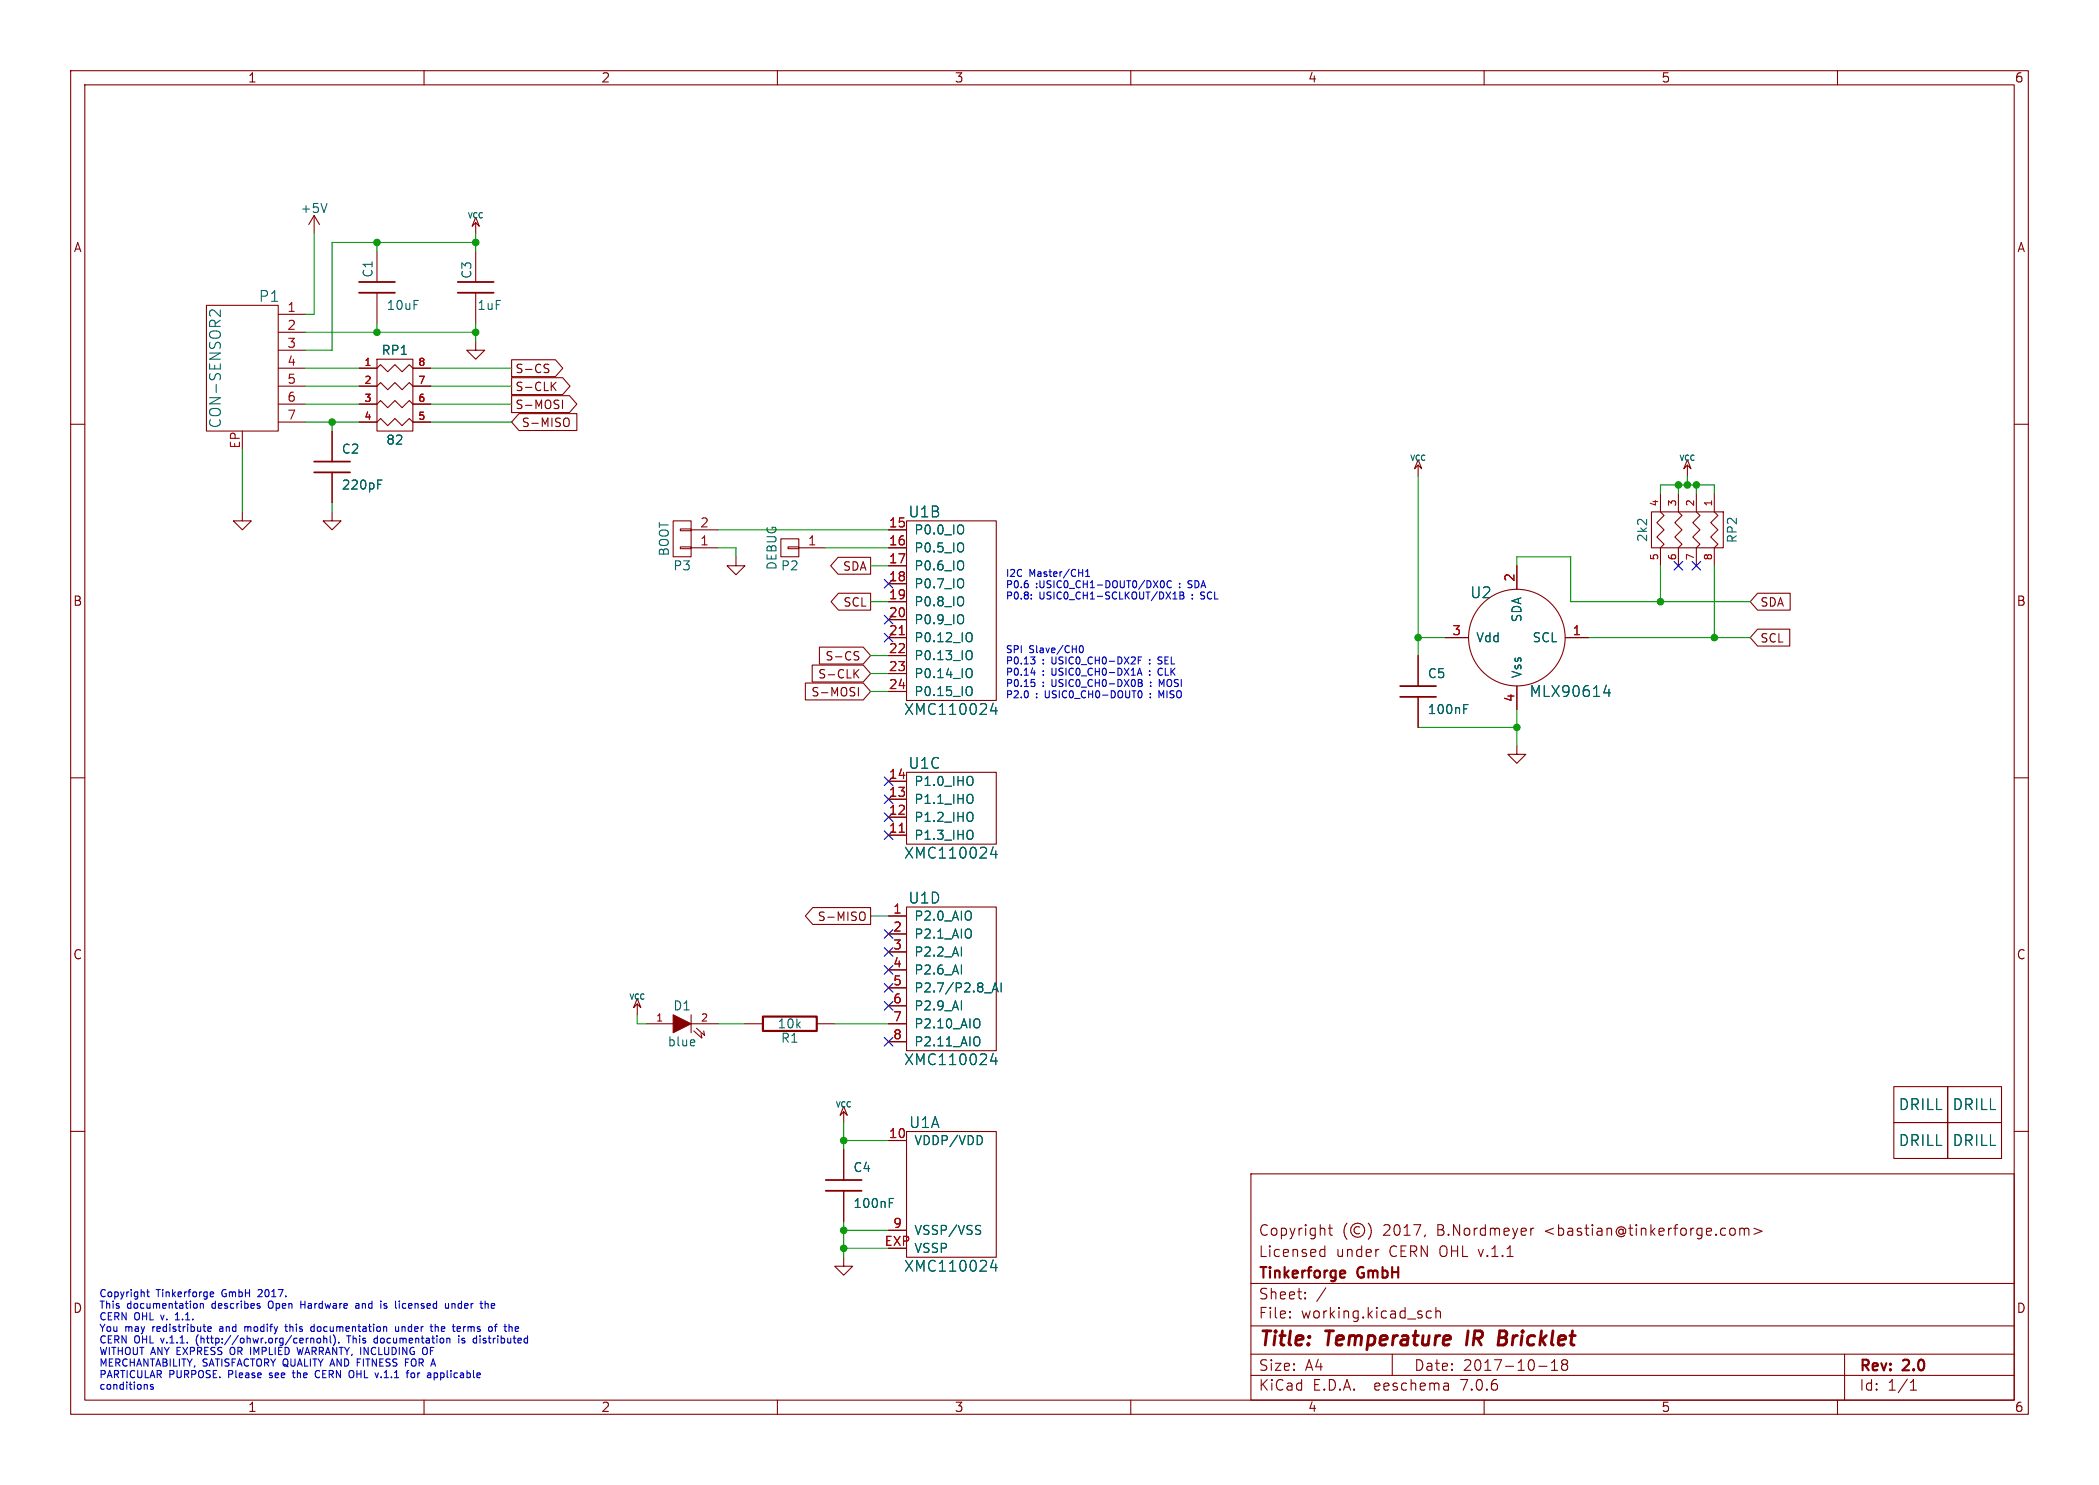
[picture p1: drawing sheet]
<svg xmlns="http://www.w3.org/2000/svg" width="297mm" height="210mm" viewBox="0 0 297 210" stroke-linecap="round" stroke-linejoin="round" font-family="sans-serif">
<g fill="none" stroke="#840000" stroke-width=".15">
<path d="M10 10h277v190h-277zM12 12h273v186h-273zM60 10v2M110 10v2M160 10v2M210 10v2M260 10v2M44.4 30.5l-.7 1.3M44.4 30.5v2.5M44.4 30.5l.8 1.3M53.3 35.6v4.3M67.3 30.7l.5 1.3-.5-.5-.5 .5z"/>
<path d="M67.3 31.5v1.5M67.3 35.6v4.3M10 60h2M29.2 43.2h10.2v17.8h-10.2zM39.4 52.1h3.8M39.4 54.6h3.8M39.4 57.2h3.8M39.4 59.7h3.8M39.4 44.5h3.8M39.4 47h3.8M39.4 49.5h3.8M50.8 59.7h2.5l.5-.5 1.1 1 1-1 1 1 1-1 .5 .5h2.6"/>
<path d="M50.8 57.2h2.5l.5-.6 1.1 1.1 1-1.1 1 1.1 1-1.1 .5 .6h2.6M50.8 54.6h2.5l.5-.5 1.1 1 1-1 1 1 1-1 .5 .5h2.6M50.8 52.1h2.5l.5-.5 1.1 1 1-1 1 1 1-1 .5 .5h2.6M53.3 50.8h5.1v10.2h-5.1zM53.3 41.4v4.3M67.3 48.3v1.2h1.3l-1.3 1.3-1.3-1.3h1.3M67.3 41.4v4.3M72.4 56h8.2l1 1.2-1 1.1h-8.2zM72.4 53.4h7.2l1.1 1.2-1.1 1.2h-7.2zM72.4 50.9h6.2l1 1.2-1 1.2h-6.2zM73.4 58.5h8.2v2.4h-8.2l-1-1.2zM77.2 52.1l.3 .1 .2 .3-.3 .2h-.3"/>
<path d="M77.2 51.5l.5 .1M78.2 54.6l.5 .6M78.7 54l-.7 .7M79.6 56.6v1.2M80 59.1a.4 .4 0 0 1 .5 .4v.4a.4 .4 0 0 1-.5 .4M285 60h2M34.3 72.4v1.3h1.3l-1.3 1.2-1.3-1.2h1.3M47 72.4v1.3h1.3l-1.3 1.2-1.3-1.2h1.3M47 61v4.3M47 66.8v4.3M95.2 73.7h2.6v5h-2.6zM96.3 74.8h1.5v.3h-1.5z"/>
<path d="M96.3 77.3h1.5v.3h-1.5zM97.8 74.9h3.8M97.8 77.5h3.8M104.1 78.7v1.3h1.3l-1.3 1.3-1.2-1.3h1.2M110.5 76.2h2.5v2.5h-2.5zM111.5 77.3h1.5v.3h-1.5zM113 77.5h3.8M118.6 78.8h4.6v2.4h-4.6l-1.1-1.2zM125.7 74.9h2.6M125.7 77.5h2.6M128.3 73.7h12.7v25.4h-12.7zM200.7 65l.5 1.3-.5-.5-.5 .5z"/>
<path d="M200.7 65.8v1.5M233.7 72.4h10.1v5.1h-10.1zM234.9 69.9v2.5l.6 .5-1.1 1 1.1 1-1.1 1 1.1 1.1-.6 .5v2.5M237.5 69.9v2.5l.5 .5-1 1 1 1-1 1 1 1.1-.5 .5v2.5M238.8 65l.5 1.3-.5-.5-.5 .5zM238.8 65.8v1.5M240 69.9v2.5l.5 .5-1 1 1 1-1 1 1 1.1-.5 .5v2.5M242.6 69.9v2.5l.5 .5-1 1 1 1-1 1 1 1.1-.5 .5v2.5M114 96.6h8.1l1.1 1.2-1.1 1.2h-8.1zM114.9 94.1h7.2l1.1 1.2-1.1 1.1h-7.2zM115.9 91.5h6.2l1.1 1.2-1.1 1.2h-6.2zM118.6 83.9h4.6v2.4h-4.6l-1-1.2z"/>
<path d="M121 95.2l.5 .7M121.1 92.7l.3 .1 .1 .3-.2 .2h-.3M121.1 92.1l.4 .1M121.5 97.2v1.2M121.5 94.7l-.7 .7M125.7 80h2.6M125.7 82.6h2.6M125.7 85.1h2.6M125.7 87.6h2.6M125.7 90.2h2.6M125.7 92.7h2.6M125.7 95.3h2.6"/>
<path d="M125.7 97.8h2.6M200.7 92.7v4.3M200.7 98.6v4.3M204.5 90.2h3.3M214.6 80v3.3M214.6 97v3.3M221.5 90.2h3.3M248.7 89h4.5v2.4h-4.5l-1.1-1.2zM248.7 83.9h4.6v2.4h-4.6l-1.1-1.2zM10 110h2M125.7 118.1h2.6M125.7 115.6h2.6"/>
<path d="M125.7 113h2.6M125.7 110.5h2.6M128.3 109.2h12.7v10.2h-12.7zM214.6 105.4v1.3h1.3l-1.3 1.3-1.2-1.3h1.2M285 110h2M115 128.3h8.2v2.4h-8.2l-1-1.2zM121.9 129a.4 .4 0 0 1 .5 .4v.4a.4 .4 0 0 1-.5 .4M125.7 129.5h2.6M125.7 132.1h2.6M125.7 134.6h2.6M125.7 137.2h2.6M125.7 139.7h2.6"/>
<path d="M128.3 128.3h12.7v20.3h-12.7zM10 160h2M90.2 141.2l.5 1.3-.5-.5-.5 .5zM90.2 142v1.5M91.4 144.8h3.8M97.8 143.5v2.6M97.8 144.8h3.8M98.2 145.8l1.1 1-.1-.6M98.6 145.4l1.1 1-.1-.6M105.4 144.8h2.5M115.6 144.8h2.5M119.4 156.5l.5 1.2-.5-.5-.5 .5z"/>
<path d="M119.4 157.2v1.6M125.7 144.8h2.6M125.7 142.2h2.6M125.7 147.3h2.6M268 153.7h7.6v5.1h-7.6zM268 158.8h7.6v5h-7.6zM275.6 153.7h7.6v5.1h-7.6zM275.6 158.8h7.6v5h-7.6zM285 160h2M119.4 177.8v1.3h1.2l-1.2 1.2-1.3-1.2h1.3M119.4 162.6v4.3M119.4 168.4v4.3"/>
<path d="M125.7 161.3h2.6M125.7 174h2.6M128.3 160h12.7v17.8h-12.7zM177 166h108v32h-108zM186.9 177.6l.1 .1 .5-.1M186.9 176.8l.1-.1 .5 .1M187.5 176.2v1.5M188 173.7h.5M188.2 173.2v1.3v.1l.3 .1M190.6 173a1.72 1.72 0 0 0 0 2.3M192.4 173.6a.52 .52 0 0 0-.8 .4 .52 .52 0 0 0 .8 .4M193.6 173a1.72 1.72 0 0 1 0 2.3"/>
<path d="M195 176.7h.1M201.7 174.6l-.2 .3M216.6 173.7v1M217 173.7l-.3 .1-.1 .2M245 173.7a.41 .41 0 0 1 .5 .3v.4a.41 .41 0 0 1-.5 .3M246.2 173.8a.37 .37 0 0 1 .6 .1M246.2 173.7v1M246.8 173.9l.2-.2 .4 .1 .1 .9M246.8 173.9v.8M248.2 173.7l1.1 .4-1.1 .5M60 198v2M110 198v2"/>
<path d="M160 198v2M177 194.5h108M177 191.5h108M177 187.5h108M177 181.5h108M182.5 186.3h.1l-.1 .1M182.5 186.3v.1M182.5 185.5v.1M182.5 185.5h.1l-.1 .1M184.7 183.6v.1M184.7 183.6h-.1l.1 .1M184.7 182.8v.1"/>
<path d="M184.7 182.8h-.1l.1 .1M187.6 182.1l-1.3 2M197 191.5v3M202.5 185.5l-.4-.1-.3 .3v.4l.2 .2 .1 .1 .4-.1M203.2 185.5a.37 .37 0 0 1 .6 .1v.8M203.2 184.9v1.5M204.9 195.7l.1 .9M205 196.5l-.2 .1M205 196h-.2M210 198v2M217.7 193.2h1.2M219.5 193.8h.9"/>
<path d="M219.5 192.7l.5-.4v1.5M221.2 192.9l-.2 .3v.3l.2 .3 .5-.1 .1-.2-.1-.4-.2-.2M221.2 192.9h-.1a.31 .31 0 0 1-.1-.4 .31 .31 0 0 1 .2-.2l.5 .1a.31 .31 0 0 1 .1 .3 .31 .31 0 0 1-.3 .2M221.2 192.9h.3M260 198v2M261 191.5v6.5M270.3 196.6h.9M270.3 195.5l.4-.4v1.5"/>
<circle cx="214.6" cy="90.2" r="6.8"/>
<circle cx="192.1" cy="174" r="1"/>
</g>
<path d="M207.7 188.2l-.2 2M212.1 189.2h.7M212.2 188.2h.7M212.8 189.2l.2 .1M212.9 190.1l-.2 .1h-.7M213 189.1l-.2 .1" fill="none" stroke="#840000" stroke-width=".4"/>
<path d="M107.9 143.8h7.7v2h-7.7zM190.1 179.7l.2 .1v.2l-.7 .2M190.3 180.6l-.2 .1" fill="none" stroke="#840000" stroke-width=".3"/>
<g fill="none" stroke="#006464" stroke-width=".15">
<path d="M46.3 28.8l-.5 1.2M31.2 43.8v1l-.9-.9a.41 .41 0 0 0-.6 .2v.4M53.5 68.5h.4M53.5 67.9h.6M136.3 74.4v.9M136.3 77v.9M136.3 79.5v.9M136.3 82v.9M136.3 84.6v.9M136.3 87.1v.9M137.2 89.5h.2a.81 .81 0 0 1-.2 1.2M137.2 92l.2 .1a.81 .81 0 0 1-.2 1.2"/>
<path d="M137.2 94.6h.2a.81 .81 0 0 1-.2 1.2M137.2 97.1l.2 .1a.81 .81 0 0 1-.2 1.2M140.5 99.4l-.3 1.1h.9M207.1 99.6h.6M227.3 96.9l-.4 1.1h1M227.7 97.5v1M137.5 117.5a.9 .9 0 0 1 0 1.1M137.5 109.9a.9 .9 0 0 1 0 1.1M137.5 112.4a.9 .9 0 0 1 0 1.1M137.5 114.9a.9 .9 0 0 1 0 1.2M140.5 119.8l-.3 1h.9M140.9 100v1"/>
<path d="M207.1 100.2h.4M140.5 139.9h.6M140.9 120.3v1M141.7 139v1.3M98.2 147.1l.1 .3-.6 .1M138.5 144.2a.9 .9 0 0 1 0 1.1M138.5 146.7a.9 .9 0 0 1 0 1.1M139.3 140.4h1M140.4 140.3l.4-1.3 .4 1.3M140.5 149l-.3 1h.9M140.9 149.5v1.1M125.8 170.1h.5"/>
<path d="M125.8 169.5h.6M138.3 173.3l.5 .1M138.5 174l.3 .2-.1 .2-.2 .2M138.9 160.9v.7M140.5 178.2l-.3 1.1h.9M140.9 178.8v1"/>
</g>
<path d="M127.2 89.8h.8M127.2 117.7h.8" fill="none" stroke="#a90000" stroke-width=".15"/>
<path d="M95.2 143.5l2.6 1.3-2.6 1.3z" fill="#840000" stroke="#840000" stroke-width=".15"/>
<path d="M50.8 39.9h5.1M64.8 39.9h5M50.8 41.4h5.1M64.8 41.4h5M44.4 66.8h5.1M44.4 65.3h5.1M198.1 98.6h5.1M198.1 97h5.1M116.8 168.4h5.1M116.8 166.9h5.1" fill="none" stroke="#840000" stroke-width=".25"/>
<g fill="none" stroke="#0000c2" stroke-width=".15">
<path d="M145.9 95.2h.6M145.9 84.1v.1M145.9 96.1h.5M145.9 84.6v.1M146.3 93.3l.1 .2v.2l-.1 .2M146.3 96.5l.1 .2v.2l-.1 .2M146.3 94.8v.7M146.4 92.9l-.3 .4M152.8 91.4l.2-.1a.53 .53 0 0 1 .3 .5 .53 .53 0 0 1-.3 .5l-.3-.4zM153.6 81.5h.6M153.6 80.8l.3-.3v1M160.9 95.5l.4-1 .3 1"/>
<path d="M161 95.2h.5M161.1 93.4h.3M161.1 96.1l.4 .1 .1 .2-.2 .2M161.1 96.6h.3M161.2 97.7h.1a.53 .53 0 0 1 .3 .5 .53 .53 0 0 1-.3 .5l-.1-.1M161.4 96.6l.2 .2v.2l-.5 .1M161.5 92.9h-.4v1M162.7 93.8v.1M162.7 93.3v.1M162.7 94.9v.1M162.7 95.4v.1M162.8 98.6v.1"/>
<path d="M162.8 98.1v.1M162.8 97v.1M162.8 96.5v.1M163.8 93.8l.4 .1M164.2 94.5a.53 .53 0 0 0-.4 .5 .53 .53 0 0 0 .4 .5M164.2 82.5l.2-.4a.53 .53 0 0 1 .4 .5 .53 .53 0 0 1-.4 .5l-.2-.4M164.3 92.9h-.3l-.2 .2 .1 .2 .3 .1M164.3 98.4l-.3-.7v1M164.4 96.8l-.4-.7v1M165.7 82.2a.47 .47 0 0 0-.6 .4 .47 .47 0 0 0 .4 .5l.2-.1M166 84.7h.5M166 84l.3-.3v1"/>
<path d="M167 83.7v1l.5-.1v-.2l-.2-.2M167 84.2h.3M167.3 83.7l.2 .2-.2 .3M168.1 83.1h.1M168.2 82.2l-.1 .1 .1 .2M168.7 84.6v.1M168.7 84.1v.1M169.9 84.7h.1M170 83.8l-.1 .1 .1 .2M20.7 195.8l.1 .1v.6M20.7 182.7h.4M20.9 182.4v.8l.2 .2"/>
<path d="M21.7 195.8h-.3l-.1 .1v.2l.4 .1v.2h-.4M24.8 186.7h.6M25 185.8l-.2 .1M27.6 184.3l.2 .1 .1 .1v.4l-.3 .1M27.8 189.2v.7M28.3 184.4l.2-.1 .2 .1 .1 .6M28.3 184.3v.7M29.4 187.9h.5l-.1-.2-.2-.1-.2 .2 .1 .4h.3M29.7 182.8l.2-.1h.2l.1 .1v.1l-.5 .1M29.7 183.2l.2 .2 .3-.1M31.1 187.9v.3M32.6 190.7v.7"/>
<path d="M34.6 187.6v.7M34.9 187.6l-.3 .1M36.6 182.4l-.1 .1M36.7 184.7l.1 .1-.1 .2M36.7 184.3l.1 .1M37.1 182.8l-.6 .6h.6M38 184.1v.8M38.1 194.8h.1M38.2 194.2v.2M40.3 187.6h.4M40.4 187.3v.8l.3 .2M41.4 194.2h.3"/>
<path d="M41.5 193.8v.9l.2 .1M42 190.5l.3 1.1 .2-.8 .2 .8M42.6 184v1M42.6 184.5h.5M44 188.1l.2 .2 .3-.1M44 189.2v.7M44 189.3l.1-.1 .3 .1v.6M44.5 187.7l-.3-.1-.2 .2M44.5 187.3v1M44.8 193.9a.5 .5 0 0 0-.2 .6 .5 .5 0 0 0 .6 .3M44.9 189.3l.3-.1 .2 .2v.3l-.2 .2h-.3l-.1-.2zM45.8 189.3l.2-.1 .2 .1v.6"/>
<path d="M45.8 188.9v1M46.7 188.9v.9l.2 .1M47.2 188.8a1.19 1.19 0 0 1 0 1.5M47.9 189.8v.1M49.3 188.9v1M49.9 193.9a.72 .72 0 0 1 0 .9M50.4 184.4h.3l.1 .6M50.5 192.7h.4M50.8 184.6h-.3l-.2 .2 .2 .2h.3M53 189.8l.1 .1h.3M53.4 189.3l-.3-.1-.1 .1M53.4 188.9v1"/>
<path d="M54.3 185h.4M54.7 184.4l-.2-.1-.2 .2 .1 .1 .3 .1M56 187.6v.6l.3 .1 .1-.1M56.4 187.6v.7M56.5 184v.1M56.9 187.6v.7M57 184.4l-.1 .1 .1 .5M57 187.6l-.1 .1M57.4 192.7h.3M58.2 194.2h.3l.2 .1v.3l-.2 .2h-.3l-.1-.2zM60.3 190.6a.72 .72 0 0 1 0 .9M61.4 194.2h.3l.2 .1-.1 .5h-.4"/>
<path d="M61.6 187.7l.1-.1 .3 .1v.6M61.6 187.3v1M63 184.3l.1 .7h.2l.2-.1M63.5 184.3v.7M63.5 189.2l.2 .2v.5M64 184.3v.7M64.3 184.4l-.2-.1-.1 .1M64.9 188.9v.1M64.9 189.2v.7M65 187.6l.2 .3h-.5M65.1 188.2l-.1 .1M65.4 189.9h.3"/>
<path d="M65.6 187.6v.7M65.6 187.7v.1M65.7 189.3l-.2-.1-.1 .2v.1l.3 .1M67.9 188.9v.1M67.9 189.2v.7M68.8 184.3l.3 .2v.5M69.6 184.4v.6M70 187.6h.3M70 184.6l-.5 .1M70.3 187.3l-.2 .1v.9M72.9 188.2h.4M72.9 187.7l.3-.1 .2 .3h-.5"/>
</g>
<g fill="none" stroke="#009600" stroke-width=".15">
<path d="M44.4 33v11.5h-1.2M53.3 34.3v1.3M67.3 33v2.6M67.3 34.3h-20.3v15.2h-3.8M43.2 54.6h7.6M43.2 47h24.1M43.2 57.2h7.6M43.2 59.7h7.6M43.2 52.1h7.6M47 59.7v1.3M53.3 45.7v1.3M61 54.6h11.4"/>
<path d="M61 57.2h11.4M61 59.7h11.4M61 52.1h11.4M67.3 45.7v2.6M34.3 63.5v8.9M47 71.1v1.3M101.6 77.5h2.5v1.2M101.6 74.9h24.1M116.8 77.5h8.9M200.7 67.3v25.4M234.9 69.9v-1.3h7.7v1.3M237.5 68.6v1.3"/>
<path d="M238.8 67.3v1.3M240 68.6v1.3M123.2 85.1h2.5M123.2 80h2.5M123.2 95.3h2.5M123.2 92.7h2.5M123.2 97.8h2.5M200.7 90.2h3.8M214.6 80v-1.3h7.6v6.4h25.4M224.8 90.2h22.8M234.9 80v5.1M242.6 80v10.2"/>
<path d="M200.7 102.9h13.9M214.6 100.3v5.1M123.2 129.5h2.5M90.2 143.5v1.3h1.2M101.6 144.8h3.8M118.1 144.8h7.6M119.4 158.8v3.8M119.4 172.7v5.1M119.4 174h6.3M119.4 161.3h6.3M119.4 176.5h6.3"/>
</g>
<g fill="none" stroke="#000084" stroke-width=".15">
<path d="M236.9 79.4l1.2 1.2M238.1 79.4l-1.2 1.2M239.4 79.4l1.2 1.2M240.6 79.4l-1.2 1.2M125.1 89.6l1.2 1.2M125.1 81.9l1.2 1.3M125.1 87l1.2 1.2M126.3 89.6l-1.2 1.2M126.3 81.9l-1.2 1.3M126.3 87l-1.2 1.2M125.1 117.5l1.2 1.2M125.1 115l1.2 1.2"/>
<path d="M125.1 112.4l1.2 1.2M125.1 109.9l1.2 1.2M126.3 117.5l-1.2 1.2M126.3 115l-1.2 1.2M126.3 112.4l-1.2 1.2M126.3 109.9l-1.2 1.2M125.1 131.5l1.2 1.2M125.1 136.6l1.2 1.2M125.1 139.1l1.2 1.2M125.1 134l1.2 1.2M126.3 131.5l-1.2 1.2M126.3 136.6l-1.2 1.2"/>
<path d="M126.3 139.1l-1.2 1.2M126.3 134l-1.2 1.2M125.1 141.6l1.2 1.2M125.1 146.7l1.2 1.2M126.3 141.6l-1.2 1.2M126.3 146.7l-1.2 1.2"/>
</g>
<g fill="#009600" stroke="#009600" stroke-width=".15">
<circle cx="119.4" cy="174" r=".46"/>
<circle cx="119.4" cy="161.3" r=".46"/>
<circle cx="200.7" cy="90.2" r=".46"/>
<circle cx="214.6" cy="102.9" r=".46"/>
<circle cx="53.3" cy="47" r=".46"/>
<circle cx="47" cy="59.7" r=".46"/>
<circle cx="67.3" cy="34.3" r=".46"/>
<circle cx="67.3" cy="47" r=".46"/>
<circle cx="53.3" cy="34.3" r=".46"/>
<circle cx="237.5" cy="68.6" r=".46"/>
<circle cx="238.8" cy="68.6" r=".46"/>
<circle cx="234.9" cy="85.1" r=".46"/>
<circle cx="240" cy="68.6" r=".46"/>
<circle cx="242.6" cy="90.2" r=".46"/>
<circle cx="119.4" cy="176.5" r=".46"/>
</g>
<g font-size="2.8" fill="#840000">
<text x="178" y="190.9">Title:</text>
<text x="187.7" y="190.9">Temperature</text>
<text x="208.4" y="190.9">IR</text>
<text x="213.6" y="190.9">Bricklet</text>
</g>
<g font-size="2.1" fill="#006464">
<text x="36.5" y="42.9">P1</text>
<text x="31.5" y="60.7" transform="rotate(-90 31.5 60.7)">CON-SENSOR2</text>
<text x="128.4" y="73.4">U1B</text>
<text x="207.9" y="84.8">U2</text>
<text x="127.8" y="101.3">XMC110024</text>
<text x="216.3" y="98.8">MLX90614</text>
<text x="128.4" y="108.9">U1C</text>
<text x="127.8" y="121.6">XMC110024</text>
<text x="128.4" y="128">U1D</text>
<text x="127.8" y="150.9">XMC110024</text>
<text x="128.6" y="159.7">U1A</text>
<text x="268.6" y="157.2">DRILL</text>
<text x="276.2" y="157.2">DRILL</text>
<text x="268.6" y="162.3">DRILL</text>
<text x="276.2" y="162.3">DRILL</text>
<text x="127.8" y="180.1">XMC110024</text>
</g>
<g font-size="2.1" fill="#840000">
<text x="178" y="178">Licensed</text>
<text x="178" y="175">Copyright</text>
<text x="189" y="178">under</text>
<text x="195.7" y="175">2017,</text>
<text x="196.6" y="178">CERN OHL v.1.1</text>
<text x="203.5" y="175">B.Nordmeyer</text>
<text x="218.8" y="175">&lt;bastian@tinkerforge.com&gt;</text>
<text x="178" y="184">Sheet:</text>
<text x="178" y="181.2">Tinkerforge</text>
<text x="192.2" y="181.2">GmbH</text>
<text x="178" y="186.7">File:</text>
<text x="184.1" y="186.7">working.kicad_sch</text>
<text x="178" y="196.9">KiCad</text>
<text x="178" y="194.1">Size:</text>
<text x="184.7" y="194.1">A4</text>
<text x="185.7" y="196.9">E.D.A.</text>
<text x="194.6" y="196.9">eeschema</text>
<text x="200" y="194.1">Date:</text>
<text x="207" y="196.9">7.0.6</text>
<text x="207" y="194.1">2017-10-18</text>
<text x="263" y="194.3">Rev:</text>
<text x="263" y="196.9">Id:</text>
<text x="267.1" y="196.9">1/1</text>
<text x="269.4" y="194.3">2.0</text>
</g>
<g font-size="1.8" fill="#840000">
<text x="35" y="11.9">1</text>
<text x="85" y="11.9">2</text>
<text x="135" y="11.9">3</text>
<text x="185" y="11.9">4</text>
<text x="235" y="11.9">5</text>
<text x="285" y="11.9">6</text>
<text x="10.3" y="35.9">A</text>
<text x="285.3" y="35.9">A</text>
<text x="10.3" y="85.9">B</text>
<text x="285.3" y="85.9">B</text>
<text x="10.3" y="135.9">C</text>
<text x="285.3" y="135.9">C</text>
<text x="10.3" y="185.9">D</text>
<text x="285.3" y="185.9">D</text>
<text x="35" y="199.9">1</text>
<text x="85" y="199.9">2</text>
<text x="135" y="199.9">3</text>
<text x="185" y="199.9">4</text>
<text x="235" y="199.9">5</text>
<text x="285" y="199.9">6</text>
</g>
<g font-size="1.8" fill="#006464">
<text x="42.4" y="30.3">+5V</text>
<text x="52.9" y="39.4" transform="rotate(-90 52.9 39.4)">C1</text>
<text x="66.9" y="39.5" transform="rotate(-90 66.9 39.5)">C3</text>
<text x="54.6" y="44">10uF</text>
<text x="67.5" y="44">1uF</text>
<text x="53.9" y="50.4">RP1</text>
<text x="48.3" y="64.4">C2</text>
<text x="54.6" y="63.1">82</text>
<text x="48.3" y="69.4">220pF</text>
<text x="129.3" y="75.8">P0.0_IO</text>
<text x="233.3" y="76.8" transform="rotate(-90 233.3 76.8)">2k2</text>
<text x="246" y="76.9" transform="rotate(-90 246 76.9)">RP2</text>
<text x="94.8" y="78.8" transform="rotate(-90 94.8 78.8)">BOOT</text>
<text x="95.2" y="80.9">P3</text>
<text x="110.1" y="80.7" transform="rotate(-90 110.1 80.7)">DEBUG</text>
<text x="110.4" y="80.9">P2</text>
<text x="129.3" y="78.3">P0.5_IO</text>
<text x="129.3" y="80.9">P0.6_IO</text>
<text x="129.3" y="83.4">P0.7_IO</text>
<text x="129.3" y="86">P0.8_IO</text>
<text x="129.3" y="88.5">P0.9_IO</text>
<text x="215.5" y="88.1" transform="rotate(-90 215.5 88.1)">SDA</text>
<text x="129.3" y="91">P0.12_IO</text>
<text x="129.3" y="93.6">P0.13_IO</text>
<text x="208.8" y="91">Vdd</text>
<text x="216.8" y="91">SCL</text>
<text x="129.3" y="96.1">P0.14_IO</text>
<text x="129.3" y="98.7">P0.15_IO</text>
<text x="201.9" y="96.1">C5</text>
<text x="201.9" y="101.2">100nF</text>
<text x="215.5" y="96" transform="rotate(-90 215.5 96)">Vss</text>
<text x="129.3" y="113.9">P1.1_IHO</text>
<text x="129.3" y="111.4">P1.0_IHO</text>
<text x="129.3" y="119">P1.3_IHO</text>
<text x="129.3" y="116.4">P1.2_IHO</text>
<text x="129.3" y="130.4">P2.0_AIO</text>
<text x="129.3" y="132.9">P2.1_AIO</text>
<text x="129.3" y="135.5">P2.2_AI</text>
<text x="95.2" y="143.1">D1</text>
<text x="129.3" y="138">P2.6_AI</text>
<text x="129.3" y="140.6">P2.7/P2.8_AI</text>
<text x="129.3" y="143.1">P2.9_AI</text>
<text x="94.4" y="148.2">blue</text>
<text x="109.9" y="145.6">10k</text>
<text x="110.4" y="147.7">R1</text>
<text x="129.3" y="145.6">P2.10_AIO</text>
<text x="129.3" y="148.2">P2.11_AIO</text>
<text x="120.7" y="166">C4</text>
<text x="129.3" y="162.2">VDDP/VDD</text>
<text x="120.7" y="171">100nF</text>
<text x="129.3" y="174.9">VSSP/VSS</text>
<text x="129.3" y="177.4">VSSP</text>
</g>
<g font-size="1.8" fill="#a90000">
<text x="40.6" y="44.2">1</text>
<text x="40.6" y="46.7">2</text>
<text x="40.6" y="49.3">3</text>
<text x="40.6" y="51.8">4</text>
<text x="40.6" y="54.4">5</text>
<text x="40.6" y="56.9">6</text>
<text x="40.6" y="59.4">7</text>
<text x="34" y="63.5" transform="rotate(-90 34 63.5)">EP</text>
<text x="99" y="77.2">1</text>
<text x="99" y="74.7">2</text>
<text x="114.2" y="77.2">1</text>
<text x="125.7" y="74.7">15</text>
<text x="125.7" y="77.2">16</text>
<text x="125.7" y="79.8">17</text>
<text x="125.7" y="82.3">18</text>
<text x="214.4" y="82.4" transform="rotate(-90 214.4 82.4)">2</text>
<text x="125.7" y="84.8">19</text>
<text x="125.7" y="87.4">20</text>
<text x="125.7" y="89.9">21</text>
<text x="205.4" y="89.9">3</text>
<text x="222.4" y="89.9">1</text>
<text x="125.7" y="92.5">22</text>
<text x="125.7" y="95">23</text>
<text x="125.7" y="97.5">24</text>
<text x="214.4" y="99.4" transform="rotate(-90 214.4 99.4)">4</text>
<text x="125.7" y="112.8">13</text>
<text x="125.7" y="110.2">14</text>
<text x="125.7" y="117.9">11</text>
<text x="125.7" y="115.3">12</text>
<text x="126.3" y="129.3">1</text>
<text x="126.3" y="131.8">2</text>
<text x="126.3" y="134.4">3</text>
<text x="126.3" y="136.9">4</text>
<text x="126.3" y="139.4">5</text>
<text x="126.3" y="142">6</text>
<text x="126.3" y="144.5">7</text>
<text x="126.3" y="147.1">8</text>
<text x="125.7" y="161">10</text>
<text x="126.3" y="173.7">9</text>
<text x="125.1" y="176.3">EXP</text>
</g>
<g font-size="1.7" fill="#840000">
<text x="72.8" y="53">S-CS</text>
<text x="72.8" y="58.1">S-MOSI</text>
<text x="72.8" y="55.5">S-CLK</text>
<text x="73.7" y="60.6">S-MISO</text>
<text x="119.2" y="80.9">SDA</text>
<text x="119.2" y="86">SCL</text>
<text x="249" y="86">SDA</text>
<text x="116.7" y="93.6">S-CS</text>
<text x="249" y="91.1">SCL</text>
<text x="114.7" y="98.7">S-MOSI</text>
<text x="115.7" y="96.2">S-CLK</text>
<text x="115.6" y="130.5">S-MISO</text>
</g>
<g font-size="1.4" fill="#a90000">
<text x="51.5" y="51.8">1</text>
<text x="59.1" y="51.8">8</text>
<text x="51.5" y="54.4">2</text>
<text x="51.5" y="56.9">3</text>
<text x="51.5" y="59.4">4</text>
<text x="59.1" y="59.4">5</text>
<text x="59.1" y="56.9">6</text>
<text x="59.1" y="54.4">7</text>
<text x="234.7" y="71.7" transform="rotate(-90 234.7 71.7)">4</text>
<text x="237.2" y="71.7" transform="rotate(-90 237.2 71.7)">3</text>
<text x="239.8" y="71.7" transform="rotate(-90 239.8 71.7)">2</text>
<text x="242.3" y="71.7" transform="rotate(-90 242.3 71.7)">1</text>
<text x="234.7" y="79.4" transform="rotate(-90 234.7 79.4)">5</text>
<text x="237.2" y="79.4" transform="rotate(-90 237.2 79.4)">6</text>
<text x="239.8" y="79.4" transform="rotate(-90 239.8 79.4)">7</text>
<text x="242.3" y="79.4" transform="rotate(-90 242.3 79.4)">8</text>
<text x="92.7" y="144.5">1</text>
<text x="99.1" y="144.5">2</text>
</g>
<g font-size="1.4" fill="#0000c2">
<text x="142.2" y="81.7">I2C</text>
<text x="142.2" y="83.2">P0.6</text>
<text x="145.7" y="81.7">Master/CH1</text>
<text x="146.6" y="83.2">:USIC0_CH1-DOUT0/DX0C</text>
<text x="167.1" y="83.2">:</text>
<text x="168.6" y="83.2">SDA</text>
<text x="142.2" y="84.8">P0.8:</text>
<text x="147.1" y="84.8">USIC0_CH1-SCLKOUT/DX1B</text>
<text x="170.4" y="84.8">SCL</text>
<text x="142.2" y="92.4">SPI</text>
<text x="142.2" y="94">P0.13</text>
<text x="142.2" y="95.6">P0.14</text>
<text x="145.7" y="92.4">Slave/CH0</text>
<text x="147.5" y="94">:</text>
<text x="147.5" y="95.6">:</text>
<text x="149" y="94">USIC0_CH0-DX2F</text>
<text x="149" y="95.6">USIC0_CH0-DX1A</text>
<text x="164.6" y="94">SEL</text>
<text x="164.6" y="95.6">CLK</text>
<text x="142.2" y="97.2">P0.15</text>
<text x="142.2" y="98.8">P2.0</text>
<text x="146.6" y="98.8">:</text>
<text x="147.5" y="97.2">:</text>
<text x="148.1" y="98.8">USIC0_CH0-DOUT0</text>
<text x="149" y="97.2">USIC0_CH0-DX0B</text>
<text x="164.7" y="98.8">MISO</text>
<text x="164.7" y="97.2">MOSI</text>
<text x="14" y="183.5">Copyright</text>
<text x="14" y="185.1">This</text>
<text x="18" y="185.1">documentation</text>
<text x="22.2" y="183.5">Tinkerforge</text>
<text x="30.2" y="185.1">describes</text>
<text x="31.6" y="183.5">GmbH</text>
<text x="37" y="183.5">2017.</text>
<text x="38.4" y="185.1">Open</text>
<text x="43.2" y="185.1">Hardware</text>
<text x="51.3" y="185.1">and</text>
<text x="55.1" y="185.1">is</text>
<text x="57.4" y="185.1">licensed</text>
<text x="64.7" y="185.1">under</text>
<text x="70" y="185.1">the</text>
<text x="14" y="186.8">CERN</text>
<text x="14" y="188.4">You</text>
<text x="14" y="190.1">CERN</text>
<text x="14" y="191.7">WITHOUT ANY EXPRESS</text>
<text x="17.7" y="188.4">may</text>
<text x="19" y="186.8">OHL</text>
<text x="19" y="190.1">OHL</text>
<text x="21.8" y="188.4">redistribute</text>
<text x="23" y="186.8">v.</text>
<text x="23" y="190.1">v.1.1.</text>
<text x="25.3" y="186.8">1.1.</text>
<text x="28.2" y="190.1">(http://ohwr.org/cernohl).</text>
<text x="31.5" y="188.4">and</text>
<text x="33" y="191.7">OR IMPLIED</text>
<text x="35.3" y="188.4">modify</text>
<text x="41.4" y="188.4">this</text>
<text x="43.1" y="191.7">WARRANTY, INCLUDING</text>
<text x="45.2" y="188.4">documentation</text>
<text x="49.9" y="190.1">This</text>
<text x="53.9" y="190.1">documentation</text>
<text x="57.4" y="188.4">under</text>
<text x="61.3" y="191.7">OF</text>
<text x="62.7" y="188.4">the</text>
<text x="66.1" y="188.4">terms</text>
<text x="66.1" y="190.1">is</text>
<text x="68.4" y="190.1">distributed</text>
<text x="71.4" y="188.4">of</text>
<text x="14" y="193.3">MERCHANTABILITY,</text>
<text x="14" y="195">PARTICULAR</text>
<text x="14" y="196.6">conditions</text>
<text x="23.9" y="195">PURPOSE.</text>
<text x="28.7" y="193.3">SATISFACTORY QUALITY AND</text>
<text x="32.5" y="195">Please</text>
<text x="38.6" y="195">see</text>
<text x="42.2" y="195">the</text>
<text x="45.6" y="195">CERN</text>
<text x="50.6" y="195">OHL</text>
<text x="51.2" y="193.3">FITNESS</text>
<text x="54.6" y="195">v.1.1</text>
<text x="58.3" y="193.3">FOR</text>
<text x="59.3" y="195">for</text>
<text x="62.5" y="195">applicable</text>
</g>
<g font-size="1.1" fill="#006464">
<text x="66.1" y="31.1">VCC</text>
<text x="199.4" y="65.4">VCC</text>
<text x="237.5" y="65.4">VCC</text>
<text x="88.9" y="141.6">VCC</text>
<text x="118.1" y="156.8">VCC</text>
</g>
</svg>
